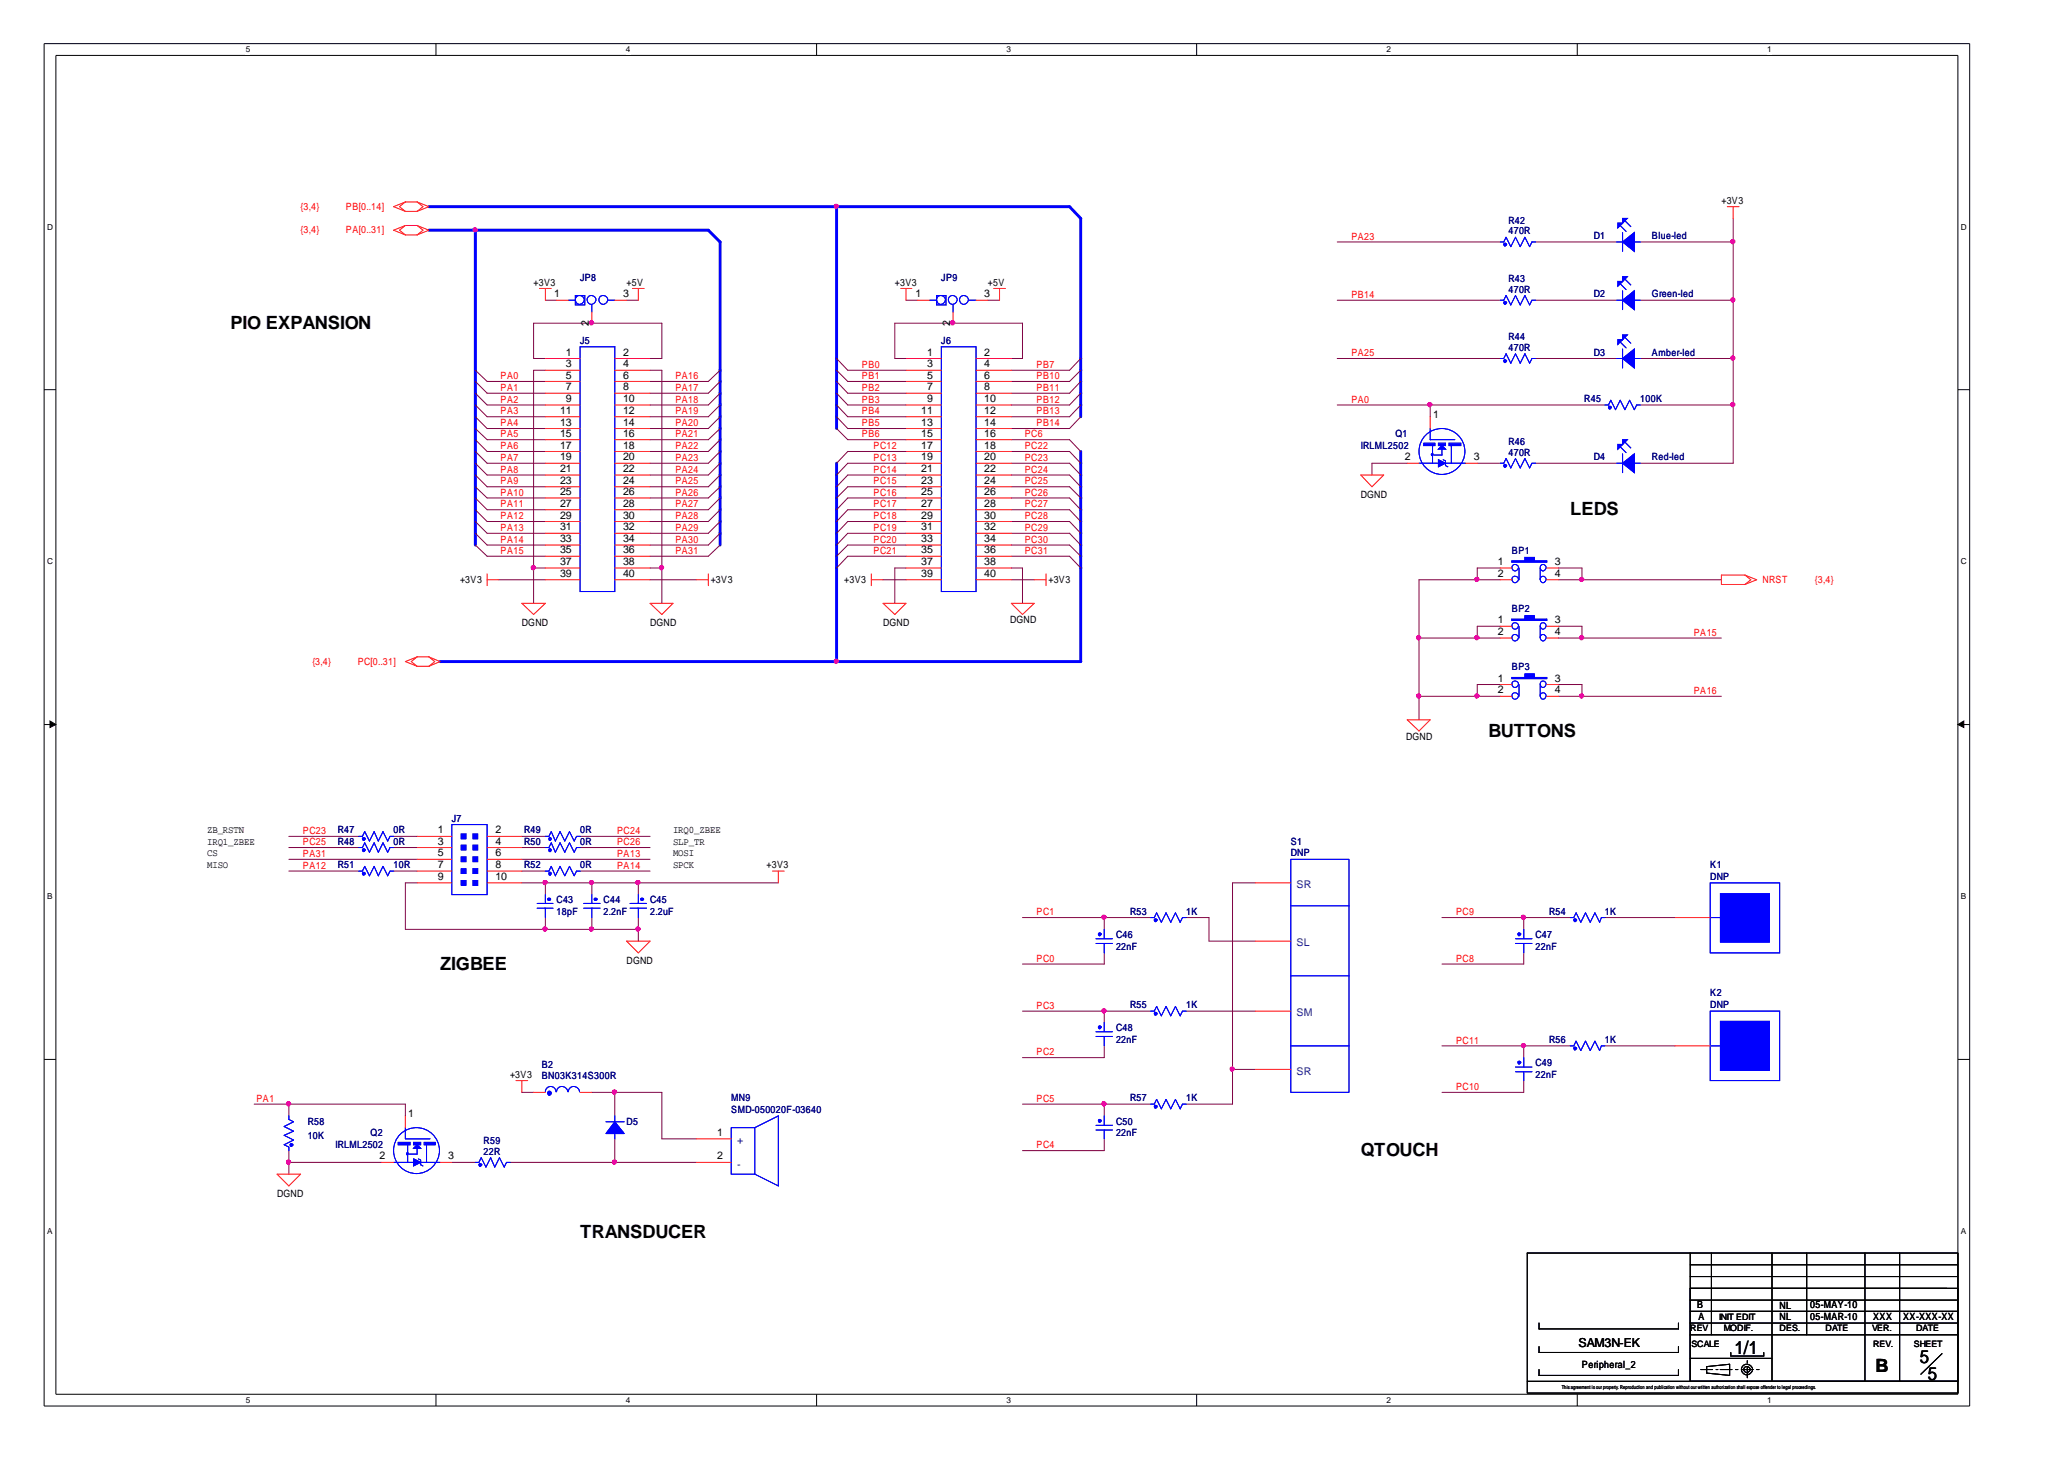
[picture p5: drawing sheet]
<svg xmlns="http://www.w3.org/2000/svg" width="297mm" height="210mm" viewBox="0 0 297 210" stroke-linecap="round" stroke-linejoin="round" font-family="sans-serif">
<path d="M6.3 6.3h277.2v196h-277.2zM8 8h273.8v192.6h-273.8z" fill="none" stroke="#000" stroke-width=".14"/>
<g fill="#fff">
<path d="M35.4 6.4h.6v1.4h-.6z"/>
<path d="M35.4 200.8h.6v1.3h-.6z"/>
</g>
<path d="M62.7 6.3v1.7M62.7 200.6v1.7" fill="none" stroke="#000" stroke-width=".14"/>
<g fill="#fff">
<path d="M90.1 6.4h.6v1.4h-.6z"/>
<path d="M90.1 200.8h.6v1.3h-.6z"/>
</g>
<path d="M117.5 6.3v1.7M117.5 200.6v1.7" fill="none" stroke="#000" stroke-width=".14"/>
<g fill="#fff">
<path d="M144.9 6.4h.6v1.4h-.6z"/>
<path d="M144.9 200.8h.6v1.3h-.6z"/>
</g>
<path d="M172.2 6.3v1.7M172.2 200.6v1.7" fill="none" stroke="#000" stroke-width=".14"/>
<g fill="#fff">
<path d="M199.6 6.4h.6v1.4h-.6z"/>
<path d="M199.6 200.8h.6v1.3h-.6z"/>
</g>
<path d="M227 6.3v1.7M227 200.6v1.7" fill="none" stroke="#000" stroke-width=".14"/>
<g fill="#fff">
<path d="M254.3 6.4h.6v1.4h-.6z"/>
<path d="M254.3 200.8h.6v1.3h-.6z"/>
<path d="M6.8 32h.7v1.4h-.7z"/>
<path d="M282.2 32h.8v1.4h-.8z"/>
<path d="M6.8 80.1h.7v1.4h-.7z"/>
<path d="M282.2 80.1h.8v1.4h-.8z"/>
</g>
<path d="M6.3 56.1h1.7M281.8 56.1h1.7" fill="none" stroke="#000" stroke-width=".14"/>
<g fill="#fff">
<path d="M6.8 128.3h.7v1.3h-.7z"/>
<path d="M282.2 128.3h.8v1.3h-.8z"/>
</g>
<path d="M6.3 104.2h1.7M281.8 104.2h1.7" fill="none" stroke="#000" stroke-width=".14"/>
<g fill="#000" stroke="#000" stroke-width=".14">
<path d="M7.2 103.7l.8 .5-.8 .5z" fill-rule="evenodd"/>
<path d="M281.8 104.2l.8-.5v1z" fill-rule="evenodd"/>
</g>
<g fill="#fff">
<path d="M6.8 176.5h.7v1.3h-.7z"/>
<path d="M282.2 176.5h.8v1.3h-.8z"/>
</g>
<g fill="none" stroke="#000" stroke-width=".14">
<path d="M6.3 152.4h1.7M281.8 152.4h1.7M219.8 198.7h62v1.7h-62zM221.5 197v.9h20.1v-.9M221.5 190.3v.9h20.1v-.9M221.5 193.7v.9h20.1v-.9M243.2 180.3h38.6v18.4h-38.6zM243.2 185.3h38.6v13.4h-38.6zM243.2 182h38.6M243.2 188.7h38.4M243.2 187h38.4M243.2 185.3h37"/>
<path d="M243.2 183.7h38.6M243.2 192h38.6M243.2 195.4h11.8M243.2 190.3h38.6M243.2 180.3h-23.4v18.4M244.8 197h1.7M245.6 196.6l3.3-.3v1.6l-3.3-.4zM246.3 180.3v11.7M247 197h.2M247.6 197h1.7M249.1 194.6v.5h4.7v-.5M249.8 197h.3"/>
<path d="M250.6 197h1.7M251.5 195.8v.3M251.5 196.6v1.6M252.8 197h.4M255 180.3v18.4M260 180.3v11.7M268.4 180.3v18.4M273.4 180.3v18.4M279.5 194.7l-3.1 3"/>
<circle cx="251.4" cy="197" r=".45"/>
<circle cx="251.4" cy="197" r=".79"/>
</g>
<path d="M61.7 33.1h40.2l1.7 1.7v43.6M61.7 29.7h92.2l1.6 1.7v28.6M68.4 33.1v45.3M120.4 29.7v32M120.4 66.6v28.6M155.5 65v30.2h-92.2" fill="none" stroke="#00f" stroke-width=".42"/>
<g fill="#f0f" stroke="#f0f" stroke-width=".14">
<circle cx="120.3" cy="29.7" r=".31"/>
<circle cx="95.2" cy="81.7" r=".31"/>
<circle cx="76.7" cy="81.7" r=".31"/>
<circle cx="68.4" cy="33.1" r=".31"/>
<circle cx="78.4" cy="127" r=".31"/>
<circle cx="78.4" cy="133.6" r=".31"/>
<circle cx="91.8" cy="133.6" r=".31"/>
<circle cx="85.1" cy="133.6" r=".31"/>
<circle cx="85.1" cy="127" r=".31"/>
<circle cx="212.5" cy="91.7" r=".31"/>
<circle cx="204.2" cy="91.7" r=".31"/>
<circle cx="212.5" cy="100.1" r=".31"/>
<circle cx="227.6" cy="100.1" r=".31"/>
<circle cx="227.6" cy="91.7" r=".31"/>
<circle cx="204.2" cy="100.1" r=".31"/>
<circle cx="212.5" cy="83.4" r=".31"/>
<circle cx="227.6" cy="83.4" r=".31"/>
<circle cx="249.4" cy="43.1" r=".31"/>
<circle cx="205.8" cy="58.2" r=".31"/>
<circle cx="249.4" cy="58.2" r=".31"/>
<circle cx="249.4" cy="51.5" r=".31"/>
<circle cx="85.1" cy="46.4" r=".31"/>
<circle cx="137.1" cy="46.4" r=".31"/>
<circle cx="120.3" cy="95.1" r=".31"/>
<circle cx="249.4" cy="34.8" r=".31"/>
<circle cx="88.4" cy="167.2" r=".31"/>
<circle cx="41.5" cy="167.2" r=".31"/>
<circle cx="41.5" cy="158.8" r=".31"/>
<circle cx="88.4" cy="157.1" r=".31"/>
<circle cx="177.3" cy="153.8" r=".31"/>
<circle cx="219.2" cy="150.4" r=".31"/>
<circle cx="158.9" cy="145.4" r=".31"/>
<circle cx="158.9" cy="158.8" r=".31"/>
<circle cx="158.9" cy="132" r=".31"/>
<circle cx="219.2" cy="132" r=".31"/>
<circle cx="91.8" cy="127" r=".31"/>
</g>
<g fill="none" stroke="#800040" stroke-width=".14">
<path d="M192.4 34.8h23.5M221 34.8h11.7M236.1 34.8h13.3M249.4 31.4v35.2h-13.3M68.4 53.3l1.7 1.6h8.4M68.4 54.9l1.7 1.7h8.4M68.4 56.6l1.7 1.7h8.4M68.4 58.3l1.7 1.7h8.4M68.4 60l1.7 1.7h8.4M78.5 51.6h-1.7v-5.1h18.4v5.1h-1.6M78.5 53.3h-1.7v33.5M78.5 43.2h1.6"/>
<path d="M90.2 43.2h1.7M93.6 53.3h1.6v33.5M103.6 53.3l-1.7 1.6h-8.3M103.6 54.9l-1.7 1.7h-8.3M103.6 56.6l-1.7 1.7h-8.3M103.6 58.3l-1.7 1.7h-8.3M103.6 60l-1.7 1.7h-8.3M120.4 53.3l1.6 1.6h8.4M120.4 54.9l1.6 1.7h8.4M120.4 56.6l1.6 1.7h8.4M120.4 58.3l1.6 1.7h8.4M120.4 60l1.6 1.7h8.4"/>
<path d="M120.4 51.6l1.6 1.7h8.4M130.4 51.6h-1.6v-5.1h18.4v5.1h-1.7M130.4 43.2h1.7M142.2 43.2h1.6M155.5 53.3l-1.6 1.6h-8.4M155.5 54.9l-1.6 1.7h-8.4M155.5 56.6l-1.6 1.7h-8.4M155.5 58.3l-1.6 1.7h-8.4M155.5 60l-1.6 1.7h-8.4M155.5 51.6l-1.6 1.7h-8.4M192.4 51.6h23.5M192.4 58.3h38.6"/>
<path d="M192.4 43.2h23.5M205.8 58.3v1.7M221 51.6h11.7M221 43.2h11.7M236.1 51.6h13.3M236.1 58.3h13.3M236.1 43.2h13.3M68.4 61.7l1.7 1.6h8.4M68.4 63.3l1.7 1.7h8.4M68.4 65l1.7 1.6h8.4M68.4 66.6l1.7 1.7h8.4M68.4 68.3l1.7 1.7h8.4"/>
<path d="M68.4 70l1.7 1.6h8.4M68.4 71.6l1.7 1.7h8.4M68.4 73.3l1.7 1.7h8.4M68.4 75l1.7 1.7h8.4M68.4 76.7l1.7 1.7h8.4M68.4 78.4l1.7 1.6h8.4M103.6 61.7l-1.7 1.6h-8.3M103.6 63.3l-1.7 1.7h-8.3M103.6 65l-1.7 1.6h-8.3M103.6 66.6l-1.7 1.7h-8.3M103.6 68.3l-1.7 1.7h-8.3M103.6 70l-1.7 1.6h-8.3"/>
<path d="M103.6 71.6l-1.7 1.7h-8.3M103.6 73.3l-1.7 1.7h-8.3M103.6 75l-1.7 1.7h-8.3M103.6 76.7l-1.7 1.7h-8.3M103.6 78.4l-1.7 1.6h-8.3M120.4 61.7l1.6 1.6h8.4M130.4 65h-8.4l-1.6 1.6M130.4 66.6h-8.4l-1.6 1.7M130.4 68.3h-8.4l-1.6 1.7M130.4 70h-8.4l-1.6 1.6M130.4 71.6h-8.4l-1.6 1.7M130.4 73.3h-8.4l-1.6 1.7"/>
<path d="M130.4 75h-8.4l-1.6 1.7M130.4 76.7h-8.4l-1.6 1.7M130.4 78.4h-8.4l-1.6 1.6M145.5 63.3h8.4l1.6 1.7M145.5 65h8.4l1.6 1.6M145.5 66.6h8.4l1.6 1.7M145.5 68.3h8.4l1.6 1.7M145.5 70h8.4l1.6 1.6M145.5 71.6h8.4l1.6 1.7M145.5 73.3h8.4l1.6 1.7M145.5 75h8.4l1.6 1.7M145.5 76.7h8.4l1.6 1.7"/>
<path d="M145.5 78.4h8.4l1.6 1.6M202.5 66.6h-5.1v1.7M212.6 66.6h3.3M221 66.6h11.7M71.7 83.4h6.8M76.8 81.7h1.7M93.6 81.7h1.6M93.6 83.4h6.6M127.1 83.4h3.3M130.4 81.7h-1.6v5.1M130.4 80h-8.4l-1.6 1.7M145.5 81.7h1.7v5.1"/>
<path d="M145.5 83.4h3.3M145.5 80h8.4l1.6 1.7M204.2 91.8h11.7M215.9 81.7h-3.3v1.7M215.9 83.4h-11.7v20.2M215.9 90.1h-3.3v1.7M215.9 98.5h-3.3v1.7M224.3 81.7h3.4v1.7M224.3 83.4h23.4M224.3 91.8h23.4M224.3 90.1h3.4v1.7M224.3 98.5h3.4v1.7"/>
<path d="M204.2 100.2h11.7M224.3 100.2h23.4M41.6 123.6h18.4M41.6 120.3h10M41.6 125.3h10M41.6 121.9h10M56.6 120.3h3.4M56.6 125.3h3.4M56.6 121.9h3.4M60 127h-1.7v6.7h33.6M75.1 123.6h18.5M75.1 120.3h3.4"/>
<path d="M75.1 125.3h3.4M75.1 127h36.9M75.1 121.9h3.4M78.5 127v1.7M78.5 132v1.7M83.5 120.3h10.1M83.5 125.3h10.1M83.5 121.9h10.1M85.2 127v1.7M85.2 132v1.7M91.9 127v1.7M91.9 132v3.4"/>
<path d="M147.2 132h18.4M158.9 137.1v1.6h-11.7M158.9 132v1.7M170.7 132h3.3v3.4h6.7M180.7 127h-3.3v31.8h-6.7M207.5 132h18.5M219.3 132v1.7M219.3 137.1v1.6h-11.8M231 132h10M36.6 158.8h21.7v1.7M41.6 158.8v1.7M75.1 157.2h1.7"/>
<path d="M85.2 157.2h10v6.6h5M88.5 157.2v3.3M147.2 158.8h18.4M147.2 145.5h18.4M158.9 145.5v1.6M158.9 150.5v1.7h-11.7M158.9 158.8v1.7M170.7 145.5h10M177.4 153.9h3.3M207.5 150.5h18.5M219.3 155.5v1.7h-11.8M219.3 150.5v1.7"/>
<path d="M231 150.5h10M41.6 167.2h13.3M41.6 165.5v3.4M65 167.2h3.4M73.4 167.2h26.8M88.5 163.8v3.4M158.9 163.8v1.7h-11.7"/>
</g>
<g fill="none" stroke="#f00" stroke-width=".14">
<path d="M58.3 33.8h1.7M58.3 32.4l-1.7 .7 1.7 .7M58.3 32.4h1.7M58.3 32.4l-.8 .7 .8 .7M58.3 30.4h1.7M58.3 29.1l-1.7 .6 1.7 .7M58.3 29.1h1.7M58.3 29.1l-.8 .6 .8 .7M60 32.4l1.7 .7-1.7 .7M60 32.4l.9 .7-.9 .7M60 29.1l1.7 .6-1.7 .7M60 29.1l.9 .6-.9 .7"/>
<path d="M248.6 29.7h1.7M249.4 29.7v1.7M77.6 41.5h1.7M78.5 41.5v1.7M91 41.5h1.7M91.9 41.5v1.7M129.6 41.5h1.6M130.4 41.5v1.7M143 41.5h1.7M143.8 41.5v1.7M195.8 68.3h3.3l-1.7 1.7zM60 95.9h1.7"/>
<path d="M60 94.5l-1.7 .7 1.7 .7M60 94.5h1.7M60 94.5l-.8 .7 .8 .7M61.7 94.5l1.6 .7-1.6 .7M61.7 94.5l.9 .7-.9 .7M70.1 83.4h1.6M70.1 82.6v1.7M75.1 86.8h3.4l-1.7 1.6zM93.6 86.8h3.3l-1.7 1.6zM100.2 83.4h1.7M101.9 82.6v1.7M125.4 83.4h1.7"/>
<path d="M125.4 82.6v1.7M127.1 86.8h3.3l-1.6 1.6zM145.5 86.8h3.3l-1.6 1.6zM148.8 83.4h1.7M150.5 82.6v1.7M251.1 82.7h-3.4v1.4h3.4M251.1 82.7l1.7 .7-1.7 .7M251.1 82.7l.9 .7-.9 .7M202.5 103.6h3.3l-1.6 1.6zM90.2 135.4h3.4l-1.7 1.7zM111.2 125.3h1.7M112 125.3v1.7"/>
<path d="M180.7 135.4h5.1M180.7 127h5.1M241 132h5.1M74.3 155.5h1.6M75.1 155.5v1.7M76.8 157.2h1.7M83.5 157.2h1.7M180.7 145.5h5.1M180.7 153.9h5.1M39.9 168.9h3.4l-1.7 1.7z"/>
</g>
<g fill="none" stroke="#00f" stroke-width=".14">
<path d="M77.3 130.7h2.3M77.3 130h2.3M78.5 128.7v1.3M78.5 130.7v1.3M78.5 125.3h.5l.3-.7 .6 1.4 .7-1.4 .7 1.4 .7-1.4 .6 1.4 .4-.7h.5M78.5 120.3h.5l.3-.7 .6 1.4 .7-1.4 .7 1.4 .7-1.4 .6 1.4 .4-.7h.5M157.7 135.7h2.4M157.7 135.1h2.4M158.9 133.7v1.4M158.9 135.7v1.4M185.8 123.6h8.3v33.6h-8.3zM185.8 130.3h8.3"/>
<path d="M246.1 127h10v10.1h-10zM246.1 132h3.3M78.5 157.1a.76 .76 0 0 1 .7-.8 .76 .76 0 0 1 .8 .8M80.1 157.1a.81 .81 0 0 1 .8-.8 .81 .81 0 0 1 .8 .8M81.8 157.1a.81 .81 0 0 1 .8-.8 .81 .81 0 0 1 .8 .8M165.6 145.5h.5l.4-.7 .6 1.3 .7-1.3 .7 1.3 .7-1.3 .6 1.3 .4-.6h.5M185.8 150.5h8.3M185.8 140.4h8.3M68.4 167.2h.5l.4-.6 .6 1.3 .7-1.3 .6 1.3 .7-1.3 .7 1.3 .3-.7h.5M87.2 161.4h2.6M88.5 160.5v.9M88.5 163.1v.7"/>
<path d="M157.7 162.6h2.4M157.7 161.9h2.4M158.9 160.5v1.4M158.9 162.6v1.2"/>
</g>
<g fill="#00f" stroke="#00f" stroke-width=".14">
<path d="M166.2 145.7h.2l.1 .1-.1 .2-.1 .1-.1-.1z" fill-rule="evenodd"/>
<path d="M166.2 145.7h.2l.1 .1-.1 .2-.1 .1-.1-.1z" fill-rule="evenodd"/>
<path d="M88.5 161.4l1.3 1.7h-2.6z" fill-rule="evenodd"/>
<path d="M88.5 161.4l1.3 1.7h-2.6z" fill-rule="evenodd"/>
<path d="M69 167.5h.2l.1 .1-.1 .1-.1 .1-.1-.1z" fill-rule="evenodd"/>
<path d="M69 167.5h.2l.1 .1-.1 .1-.1 .1-.1-.1z" fill-rule="evenodd"/>
<path d="M78.9 129.2h.3v.2l-.2 .2-.2-.2z" fill-rule="evenodd"/>
<path d="M78.9 129.2h.3v.2l-.2 .2-.2-.2z" fill-rule="evenodd"/>
<path d="M79 125.5h.2l.1 .2-.1 .2-.2-.1z" fill-rule="evenodd"/>
<path d="M79 125.5h.2l.1 .2-.1 .2-.2-.1z" fill-rule="evenodd"/>
<path d="M158.1 161.1h.3l.1 .1-.1 .2-.2 .1-.1-.1z" fill-rule="evenodd"/>
<path d="M158.1 161.1h.3l.1 .1-.1 .2-.2 .1-.1-.1z" fill-rule="evenodd"/>
<path d="M79 120.5h.2l.1 .2-.1 .2-.2-.1z" fill-rule="evenodd"/>
<path d="M79 120.5h.2l.1 .2-.1 .2-.2-.1z" fill-rule="evenodd"/>
<path d="M158.1 134.3h.3l.1 .1-.1 .1-.2 .1-.1-.1z" fill-rule="evenodd"/>
<path d="M158.1 134.3h.3l.1 .1-.1 .1-.2 .1-.1-.1z" fill-rule="evenodd"/>
<circle cx="79.1" cy="157.3" r=".28"/>
</g>
<g fill="#00f" stroke="#00f" stroke-width=".42">
<path d="M247.7 128.7h6.8v6.7h-6.8z" fill-rule="evenodd"/>
<path d="M247.7 128.7h6.8v6.7h-6.8z" fill-rule="evenodd"/>
</g>
<path d="M66.5 120.1h.6v.6h-.6z" fill="#00f"/>
<path d="M66.4 120h.7v.7h-.7z" fill="none" stroke="#00f" stroke-width=".14"/>
<path d="M66.5 121.7h.6v.6h-.6z" fill="#00f"/>
<path d="M66.4 121.6h.7v.7h-.7z" fill="none" stroke="#00f" stroke-width=".14"/>
<path d="M66.5 123.4h.6v.6h-.6z" fill="#00f"/>
<path d="M66.4 123.3h.7v.7h-.7z" fill="none" stroke="#00f" stroke-width=".14"/>
<path d="M66.5 125.1h.6v.6h-.6z" fill="#00f"/>
<path d="M66.4 125h.7v.7h-.7z" fill="none" stroke="#00f" stroke-width=".14"/>
<path d="M66.5 126.8h.6v.6h-.6z" fill="#00f"/>
<path d="M66.4 126.7h.7v.7h-.7z" fill="none" stroke="#00f" stroke-width=".14"/>
<path d="M68.2 126.8h.5v.6h-.5z" fill="#00f"/>
<path d="M68.1 126.7h.6v.7h-.6z" fill="none" stroke="#00f" stroke-width=".14"/>
<path d="M68.2 125.1h.5v.6h-.5z" fill="#00f"/>
<path d="M68.1 125h.6v.7h-.6z" fill="none" stroke="#00f" stroke-width=".14"/>
<path d="M68.2 123.4h.5v.6h-.5z" fill="#00f"/>
<path d="M68.1 123.3h.6v.7h-.6z" fill="none" stroke="#00f" stroke-width=".14"/>
<path d="M68.2 121.7h.5v.6h-.5z" fill="#00f"/>
<path d="M68.1 121.6h.6v.7h-.6z" fill="none" stroke="#00f" stroke-width=".14"/>
<path d="M68.2 120.1h.5v.6h-.5z" fill="#00f"/>
<path d="M65 118.6h5.1v10.1h-5.1zM68.1 120h.6v.7h-.6z" fill="none" stroke="#00f" stroke-width=".14"/>
<path d="M66.5 120.1h.6v.6h-.6z" fill="#00f"/>
<path d="M66.4 120h.7v.7h-.7z" fill="none" stroke="#00f" stroke-width=".14"/>
<path d="M66.5 121.7h.6v.6h-.6z" fill="#00f"/>
<path d="M66.4 121.6h.7v.7h-.7z" fill="none" stroke="#00f" stroke-width=".14"/>
<path d="M66.5 123.4h.6v.6h-.6z" fill="#00f"/>
<path d="M66.4 123.3h.7v.7h-.7z" fill="none" stroke="#00f" stroke-width=".14"/>
<path d="M66.5 125.1h.6v.6h-.6z" fill="#00f"/>
<path d="M66.4 125h.7v.7h-.7z" fill="none" stroke="#00f" stroke-width=".14"/>
<path d="M66.5 126.8h.6v.6h-.6z" fill="#00f"/>
<path d="M66.4 126.7h.7v.7h-.7z" fill="none" stroke="#00f" stroke-width=".14"/>
<path d="M68.2 126.8h.5v.6h-.5z" fill="#00f"/>
<path d="M68.1 126.7h.6v.7h-.6z" fill="none" stroke="#00f" stroke-width=".14"/>
<path d="M68.2 125.1h.5v.6h-.5z" fill="#00f"/>
<path d="M68.1 125h.6v.7h-.6z" fill="none" stroke="#00f" stroke-width=".14"/>
<path d="M68.2 123.4h.5v.6h-.5z" fill="#00f"/>
<path d="M68.1 123.3h.6v.7h-.6z" fill="none" stroke="#00f" stroke-width=".14"/>
<path d="M68.2 121.7h.5v.6h-.5z" fill="#00f"/>
<path d="M68.1 121.6h.6v.7h-.6z" fill="none" stroke="#00f" stroke-width=".14"/>
<path d="M68.2 120.1h.5v.6h-.5z" fill="#00f"/>
<g fill="none" stroke="#00f" stroke-width=".14">
<path d="M215.9 34.8h.5l.3-.7 .7 1.4 .7-1.4 .7 1.4 .7-1.4 .6 1.4 .4-.7h.5M133.8 43.2h1M134.8 42.5h1.3v1.4h-1.3zM137.2 43.9v1M139.4 43.2h1.1M215.9 51.6h.5l.3-.7 .7 1.4 .7-1.4 .7 1.4 .7-1.4 .6 1.4 .4-.7h.5M205.8 61.7v1.6h3.6M206.2 65.6v1h-2M206.2 64.1v1.2M207.5 64.6v.9h-1.2M208.9 64.1v2.5h2M232.7 66.6h.8"/>
<path d="M233.2 64.3l.8 .8M233.5 65.3v2.7M233.8 63.6l.9 .8M235.2 66.6h.9M65 118.6h5.1v10.1h-5.1zM68.1 120h.6v.7h-.6zM51.6 121.9h.6l.3-.6 .7 1.3 .6-1.3 .6 1.3 .7-1.3 .7 1.3 .3-.7h.5M51.6 120.3h.6l.3-.7 .7 1.4 .6-1.4 .6 1.4 .7-1.4 .7 1.4 .3-.7h.5M218.1 135.7h2.4M218.1 135.1h2.4M219.3 133.7v1.4M219.3 135.7v1.4"/>
<path d="M226 132h.5l.3-.7 .7 1.4 .7-1.4 .7 1.4 .6-1.4 .7 1.4 .3-.7h.5M165.6 158.8h.5l.4-.6 .6 1.3 .7-1.3 .7 1.3 .7-1.3 .6 1.3 .4-.7h.5"/>
<circle cx="135.4" cy="43.1" r=".64"/>
<circle cx="137.1" cy="43.1" r=".64"/>
<circle cx="138.7" cy="43.1" r=".64"/>
<circle cx="207.5" cy="64.9" r="3.3"/>
</g>
<g fill="none" stroke="#f00" stroke-width=".14">
<path d="M132.1 43.2h1.7M137.2 44.9v1.6M140.5 43.2h1.7M60 120.3h5M60 121.9h5M60 123.6h5M60 125.3h5M60 127h5M70.1 120.3h5M70.1 121.9h5M70.1 123.6h5M70.1 125.3h5"/>
<path d="M70.1 127h5"/>
</g>
<g fill="#00f" stroke="#00f" stroke-width=".14">
<path d="M166.2 159.1h.2l.1 .1-.1 .1-.1 .1-.1-.1z" fill-rule="evenodd"/>
<path d="M166.2 159.1h.2l.1 .1-.1 .1-.1 .1-.1-.1z" fill-rule="evenodd"/>
<path d="M216.5 51.8h.2l.1 .1-.1 .2-.1 .1-.1-.1z" fill-rule="evenodd"/>
<path d="M216.5 51.8h.2l.1 .1-.1 .2-.1 .1-.1-.1z" fill-rule="evenodd"/>
<path d="M216.5 35h.2l.1 .2-.1 .1-.1 .1-.1-.1z" fill-rule="evenodd"/>
<path d="M216.5 35h.2l.1 .2-.1 .1-.1 .1-.1-.1z" fill-rule="evenodd"/>
<path d="M233.5 66.6l1.7-1.3v2.7z" fill-rule="evenodd"/>
<path d="M233.5 63.3h.7l-.7 .6z" fill-rule="evenodd"/>
<path d="M232.8 63.9h.7l-.7 .7z" fill-rule="evenodd"/>
<path d="M233.5 66.6l1.7-1.3v2.7z" fill-rule="evenodd"/>
<path d="M233.5 63.3h.7l-.7 .6z" fill-rule="evenodd"/>
<path d="M232.8 63.9h.7l-.7 .7z" fill-rule="evenodd"/>
<path d="M52.2 122.2h.3l.1 .1-.1 .1-.2 .1-.1-.1z" fill-rule="evenodd"/>
<path d="M52.2 122.2h.3l.1 .1-.1 .1-.2 .1-.1-.1z" fill-rule="evenodd"/>
<path d="M226.5 132.2h.3l.1 .1-.1 .2-.1 .1-.2-.1z" fill-rule="evenodd"/>
<path d="M226.5 132.2h.3l.1 .1-.1 .2-.1 .1-.2-.1z" fill-rule="evenodd"/>
<path d="M52.2 120.5h.3l.1 .2-.1 .1-.2 .1-.1-.1z" fill-rule="evenodd"/>
<path d="M52.2 120.5h.3l.1 .2-.1 .1-.2 .1-.1-.1z" fill-rule="evenodd"/>
<path d="M218.5 134.3h.3l.1 .1-.1 .1-.2 .1-.1-.1z" fill-rule="evenodd"/>
<path d="M218.5 134.3h.3l.1 .1-.1 .1-.2 .1-.1-.1z" fill-rule="evenodd"/>
<path d="M207 64.6l.5-.5 .5 .5z" fill-rule="evenodd"/>
<path d="M206 65.3h.2v.2h-.2z" fill-rule="evenodd"/>
</g>
<path d="M208.6 63.9h1.6v.2h-1.6z" fill="#00f"/>
<path d="M208.5 63.8h1.7v.3h-1.7z" fill="none" stroke="#00f" stroke-width=".14"/>
<path d="M205 63.9h1.5v.2h-1.5z" fill="#00f"/>
<path d="M204.9 63.8h1.6v.3h-1.6z" fill="none" stroke="#00f" stroke-width=".14"/>
<path d="M207.1 63.9h.9v.2h-.9z" fill="#00f"/>
<g fill="none" stroke="#00f" stroke-width=".14">
<path d="M204.2 66.6h2.8M205.8 61.7v1.6h3.6M206.2 64.1v1.2M206.2 65.6v1M207 63.8h1v.3h-1zM207.5 64.6v.9h-1.2M207.7 66.1l.3 .2v.7l.4 .2M208 66.6h2.9M208.9 64.1v2.5"/>
<circle cx="207.5" cy="64.9" r="3.3"/>
</g>
<g fill="#00f" stroke="#00f" stroke-width=".14">
<path d="M207 66.1l1 .5-1 .6z" fill-rule="evenodd"/>
<path d="M207 64.6l.5-.5 .5 .5z" fill-rule="evenodd"/>
<path d="M206 65.3h.2v.2h-.2z" fill-rule="evenodd"/>
</g>
<path d="M208.6 63.9h1.6v.2h-1.6z" fill="#00f"/>
<path d="M208.5 63.8h1.7v.3h-1.7z" fill="none" stroke="#00f" stroke-width=".14"/>
<path d="M205 63.9h1.5v.2h-1.5z" fill="#00f"/>
<path d="M204.9 63.8h1.6v.3h-1.6z" fill="none" stroke="#00f" stroke-width=".14"/>
<path d="M207.1 63.9h.9v.2h-.9z" fill="#00f"/>
<g fill="none" stroke="#00f" stroke-width=".14">
<path d="M81.8 43.2h1M82.8 42.5h1.4v1.4h-1.4zM83.5 49.9h5v35.2h-5zM85.2 43.9v1M87.5 43.2h1M135.5 49.9h5v35.2h-5zM206.2 66.6h.8M207 63.8h1v.3h-1zM207.7 66.1l.3 .2v.7l.4 .2M208 66.6h.9M78.5 121.9h.5l.3-.6 .6 1.3 .7-1.3 .7 1.3 .7-1.3 .6 1.3 .4-.7h.5M246.1 145.5h10v10h-10z"/>
<path d="M246.1 150.5h3.3M58.3 162.2v1.6h3.6M58.7 164.7v1.2M58.7 166.2v1h-2.1M60 165.2v.8h-1.2M61.4 164.7v2.5h1.9M105.2 162.2h3.4v6.7h-3.4zM108.6 162.2l3.4-1.7v10.1l-3.4-1.7"/>
<circle cx="83.4" cy="43.1" r=".64"/>
<circle cx="85.1" cy="43.1" r=".64"/>
<circle cx="86.8" cy="43.1" r=".64"/>
<circle cx="59.9" cy="165.5" r="3.3"/>
</g>
<g fill="#00f" stroke="#00f" stroke-width=".14">
<path d="M207 66.1l1 .5-1 .6z" fill-rule="evenodd"/>
<path d="M79 122.2l.2-.1 .1 .2-.1 .2-.2-.1z" fill-rule="evenodd"/>
<path d="M79 122.2l.2-.1 .1 .2-.1 .2-.2-.1z" fill-rule="evenodd"/>
<path d="M59.5 165.2l.5-.5 .5 .5z" fill-rule="evenodd"/>
<path d="M58.5 165.9h.2v.2h-.2z" fill-rule="evenodd"/>
</g>
<g fill="none" stroke="#f00" stroke-width=".14">
<path d="M78.5 51.6h5M78.5 53.3h5M78.5 54.9h5M78.5 56.6h5M78.5 58.3h5M78.5 60h5M80.1 43.2h1.7M85.2 44.9v1.6M88.5 43.2h1.7M88.5 51.6h5.1M88.5 53.3h5.1M88.5 54.9h5.1"/>
<path d="M88.5 56.6h5.1M88.5 58.3h5.1M88.5 60h5.1M130.4 51.6h5.1M130.4 53.3h5.1M130.4 54.9h5.1M130.4 56.6h5.1M130.4 58.3h5.1M130.4 60h5.1M140.5 51.6h5M140.5 53.3h5M140.5 54.9h5"/>
<path d="M140.5 56.6h5M140.5 58.3h5M140.5 60h5M205.8 60v1.7M78.5 66.6h5M78.5 61.7h5M78.5 63.3h5M78.5 65h5M78.5 68.3h5M78.5 70h5M78.5 71.6h5M78.5 73.3h5"/>
<path d="M78.5 75h5M78.5 76.7h5M78.5 78.4h5M88.5 66.6h5.1M88.5 61.7h5.1M88.5 63.3h5.1M88.5 65h5.1M88.5 68.3h5.1M88.5 70h5.1M88.5 71.6h5.1M88.5 73.3h5.1M88.5 75h5.1"/>
<path d="M88.5 76.7h5.1M88.5 78.4h5.1M130.4 66.6h5.1M130.4 61.7h5.1M130.4 63.3h5.1M130.4 65h5.1M130.4 68.3h5.1M130.4 70h5.1M130.4 71.6h5.1M130.4 73.3h5.1M130.4 75h5.1M130.4 76.7h5.1"/>
<path d="M130.4 78.4h5.1M140.5 66.6h5M140.5 61.7h5M140.5 63.3h5M140.5 65h5M140.5 68.3h5M140.5 70h5M140.5 71.6h5M140.5 73.3h5M140.5 75h5M140.5 76.7h5M140.5 78.4h5"/>
<path d="M202.5 66.6h1.7M210.9 66.6h1.7M78.5 80h5M78.5 81.7h5M78.5 83.4h5M88.5 80h5.1M88.5 81.7h5.1M88.5 83.4h5.1M130.4 80h5.1M130.4 81.7h5.1M130.4 83.4h5.1M140.5 80h5"/>
<path d="M140.5 81.7h5M140.5 83.4h5M241 150.5h5.1M100.2 163.8h5M100.2 167.2h5"/>
</g>
<g fill="#00f" stroke="#00f" stroke-width=".42">
<path d="M247.7 147.1h6.8v6.8h-6.8z" fill-rule="evenodd"/>
<path d="M247.7 147.1h6.8v6.8h-6.8z" fill-rule="evenodd"/>
</g>
<path d="M61.1 164.4h1.6v.3h-1.6z" fill="#00f"/>
<path d="M61 164.4h1.7v.3h-1.7z" fill="none" stroke="#00f" stroke-width=".14"/>
<path d="M57.4 164.4h1.6v.3h-1.6z" fill="#00f"/>
<path d="M57.3 164.4h1.7v.3h-1.7z" fill="none" stroke="#00f" stroke-width=".14"/>
<path d="M59.6 164.4h.9v.3h-.9z" fill="#00f"/>
<g fill="none" stroke="#00f" stroke-width=".14">
<path d="M56.6 167.2h2.9M58.3 162.2v1.6h3.6M58.7 164.7v1.2M58.7 166.2v1M59.5 164.4h1v.3h-1zM60 165.2v.8h-1.2M60.2 166.7l.3 .2v.7l.4 .1M60.5 167.2h2.8M61.4 164.7v2.5"/>
<circle cx="59.9" cy="165.5" r="3.3"/>
</g>
<g fill="#00f" stroke="#00f" stroke-width=".14">
<path d="M59.5 166.7l1 .5-1 .5z" fill-rule="evenodd"/>
<path d="M59.5 165.2l.5-.5 .5 .5z" fill-rule="evenodd"/>
<path d="M58.5 165.9h.2v.2h-.2z" fill-rule="evenodd"/>
</g>
<path d="M61.1 164.4h1.6v.3h-1.6z" fill="#00f"/>
<path d="M61 164.4h1.7v.3h-1.7z" fill="none" stroke="#00f" stroke-width=".14"/>
<path d="M57.4 164.4h1.6v.3h-1.6z" fill="#00f"/>
<path d="M57.3 164.4h1.7v.3h-1.7z" fill="none" stroke="#00f" stroke-width=".14"/>
<path d="M59.6 164.4h.9v.3h-.9z" fill="#00f"/>
<g fill="none" stroke="#00f" stroke-width=".14">
<path d="M232.7 34.8h.8M233.2 32.4l.8 .9M233.5 33.5v2.7M233.8 31.8l.9 .8M235.2 34.8h.9M215.9 43.2h.5l.3-.7 .7 1.4 .7-1.4 .7 1.4 .7-1.4 .6 1.4 .4-.7h.5M231 58.3h.5l.3-.7 .7 1.3 .7-1.3 .6 1.3 .7-1.3 .7 1.3 .3-.6h.6M232.7 51.6h.8M232.7 43.2h.8M233.2 49.2l.8 .9M233.2 40.8l.8 .9M233.5 41.8v2.7"/>
<path d="M233.5 50.2v2.7M233.8 48.5l.9 .9M233.8 40.1l.9 .9M235.2 51.6h.9M235.2 43.2h.9M215.9 66.6h.5l.3-.6 .7 1.3 .7-1.3 .7 1.3 .7-1.3 .6 1.3 .4-.7h.5M217.6 80.7v.2M217.6 89.1v.2M217.6 97.5v.1M218.6 81.7v1.7M218.6 90.1v1.7M218.6 98.5v1.7"/>
<path d="M221.7 81.7v1.7M221.7 90.1v1.7M221.7 98.5v1.7M222.6 80.7v.2M222.6 89.1v.2M222.6 97.5v.1M51.6 125.3h.6l.3-.7 .7 1.4 .6-1.4 .6 1.4 .7-1.4 .7 1.4 .3-.7h.5M84 130.7h2.4M84 130h2.4M85.2 128.7v1.3M85.2 130.7v1.3M90.7 130.7h2.3"/>
<path d="M90.7 130h2.3M91.9 128.7v1.3M91.9 130.7v1.3M165.6 132h.5l.4-.7 .6 1.4 .7-1.4 .7 1.4 .7-1.4 .6 1.4 .4-.7h.5M157.7 149.1h2.4M157.7 148.4h2.4M158.9 147.1v1.3M158.9 149.1v1.4M218.1 154.2h2.4M218.1 153.5h2.4M219.3 152.2v1.3M219.3 154.2v1.3"/>
<path d="M226 150.5h.5l.3-.7 .7 1.3 .7-1.3 .7 1.3 .6-1.3 .7 1.3 .3-.6h.5M41.6 160.5v.6l.6 .3-1.3 .7 1.3 .6-1.3 .6 1.3 .7-1.3 .7 .7 .3v.5M58.7 167.2h.8M59.5 164.4h1v.3h-1zM60.2 166.7l.3 .2v.7l.4 .1M60.5 167.2h.9"/>
<circle cx="218" cy="83.4" r=".48"/>
<circle cx="218" cy="90" r=".48"/>
<circle cx="218" cy="98.4" r=".48"/>
<circle cx="218" cy="81.7" r=".48"/>
<circle cx="218" cy="91.7" r=".48"/>
<circle cx="222.1" cy="90" r=".45"/>
<circle cx="222.1" cy="83.4" r=".45"/>
<circle cx="222.1" cy="98.4" r=".45"/>
<circle cx="222.1" cy="81.7" r=".45"/>
<circle cx="222.1" cy="91.7" r=".45"/>
<circle cx="218" cy="100.1" r=".48"/>
<circle cx="222.1" cy="100.1" r=".45"/>
</g>
<g fill="#00f" stroke="#00f" stroke-width=".14">
<path d="M59.5 166.7l1 .5-1 .5z" fill-rule="evenodd"/>
<path d="M85.6 129.2h.2l.1 .2-.2 .2-.2-.2z" fill-rule="evenodd"/>
<path d="M85.6 129.2h.2l.1 .2-.2 .2-.2-.2z" fill-rule="evenodd"/>
<path d="M231.5 58.5h.3l.1 .1-.1 .2-.2 .1-.1-.1z" fill-rule="evenodd"/>
<path d="M231.5 58.5h.3l.1 .1-.1 .2-.2 .1-.1-.1z" fill-rule="evenodd"/>
<path d="M217.6 80.7h1.9v-.5h1.3v.5h1.8v.2h-5z" fill-rule="evenodd"/>
<path d="M217.6 80.7h1.9v-.5h1.3v.5h1.8v.2h-5z" fill-rule="evenodd"/>
<path d="M92.3 129.2h.2l.1 .2-.2 .2-.2-.2z" fill-rule="evenodd"/>
<path d="M92.3 129.2h.2l.1 .2-.2 .2-.2-.2z" fill-rule="evenodd"/>
<path d="M52.2 125.5h.3l.1 .2-.1 .1-.2 .1-.1-.1z" fill-rule="evenodd"/>
<path d="M52.2 125.5h.3l.1 .2-.1 .1-.2 .1-.1-.1z" fill-rule="evenodd"/>
<path d="M233.5 51.6l1.7-1.4v2.7z" fill-rule="evenodd"/>
<path d="M233.5 48.2h.7l-.7 .7z" fill-rule="evenodd"/>
<path d="M232.8 48.9h.7l-.7 .6z" fill-rule="evenodd"/>
<path d="M233.5 51.6l1.7-1.4v2.7z" fill-rule="evenodd"/>
<path d="M233.5 48.2h.7l-.7 .7z" fill-rule="evenodd"/>
<path d="M232.8 48.9h.7l-.7 .6z" fill-rule="evenodd"/>
<path d="M216.5 66.9h.2l.1 .1-.1 .1-.1 .1-.1-.1z" fill-rule="evenodd"/>
<path d="M216.5 66.9h.2l.1 .1-.1 .1-.1 .1-.1-.1z" fill-rule="evenodd"/>
<path d="M158.1 147.6h.3l.1 .2-.1 .1-.2 .1-.1-.1z" fill-rule="evenodd"/>
<path d="M158.1 147.6h.3l.1 .2-.1 .1-.2 .1-.1-.1z" fill-rule="evenodd"/>
<path d="M217.6 97.5h1.9v-.5h1.3v.5h1.8v.1h-5z" fill-rule="evenodd"/>
<path d="M217.6 97.5h1.9v-.5h1.3v.5h1.8v.1h-5z" fill-rule="evenodd"/>
<path d="M217.6 89.1h1.9v-.5h1.3v.5h1.8v.2h-5z" fill-rule="evenodd"/>
<path d="M217.6 89.1h1.9v-.5h1.3v.5h1.8v.2h-5z" fill-rule="evenodd"/>
<path d="M233.5 43.2l1.7-1.4v2.7z" fill-rule="evenodd"/>
<path d="M233.5 39.8h.7l-.7 .7z" fill-rule="evenodd"/>
<path d="M232.8 40.5h.7l-.7 .7z" fill-rule="evenodd"/>
<path d="M233.5 43.2l1.7-1.4v2.7z" fill-rule="evenodd"/>
<path d="M233.5 39.8h.7l-.7 .7z" fill-rule="evenodd"/>
<path d="M232.8 40.5h.7l-.7 .7z" fill-rule="evenodd"/>
<path d="M166.2 132.2h.2l.1 .1-.1 .2-.1 .1-.1-.1z" fill-rule="evenodd"/>
<path d="M166.2 132.2h.2l.1 .1-.1 .2-.1 .1-.1-.1z" fill-rule="evenodd"/>
<path d="M218.5 152.7h.3l.1 .1-.1 .2-.2 .1-.1-.1z" fill-rule="evenodd"/>
<path d="M218.5 152.7h.3l.1 .1-.1 .2-.2 .1-.1-.1z" fill-rule="evenodd"/>
<path d="M233.5 34.8l1.7-1.3v2.7z" fill-rule="evenodd"/>
<path d="M233.5 31.4h.7l-.7 .7z" fill-rule="evenodd"/>
<path d="M232.8 32.1h.7l-.7 .7z" fill-rule="evenodd"/>
<path d="M233.5 34.8l1.7-1.3v2.7z" fill-rule="evenodd"/>
<path d="M233.5 31.4h.7l-.7 .7z" fill-rule="evenodd"/>
<path d="M232.8 32.1h.7l-.7 .7z" fill-rule="evenodd"/>
<path d="M216.5 43.4h.2l.1 .1-.1 .2-.1 .1-.1-.1z" fill-rule="evenodd"/>
<path d="M216.5 43.4h.2l.1 .1-.1 .2-.1 .1-.1-.1z" fill-rule="evenodd"/>
<path d="M41.8 164.6h.3l.1 .1-.1 .1-.2 .1-.1-.1z" fill-rule="evenodd"/>
<path d="M41.8 164.6h.3l.1 .1-.1 .1-.2 .1-.1-.1z" fill-rule="evenodd"/>
<path d="M226.5 150.7h.3l.1 .1-.1 .2-.1 .1-.2-.1z" fill-rule="evenodd"/>
<path d="M226.5 150.7h.3l.1 .1-.1 .2-.1 .1-.2-.1z" fill-rule="evenodd"/>
</g>
<g fill="none" stroke="#f00" stroke-width=".14">
<path d="M215.9 81.7h1.7M215.9 83.4h1.7M215.9 98.5h1.7M215.9 90.1h1.7M215.9 91.8h1.7M222.6 81.7h1.7M222.6 83.4h1.7M222.6 98.5h1.7M222.6 90.1h1.7M222.6 91.8h1.7M215.9 100.2h1.7M222.6 100.2h1.7"/>
<path d="M54.9 167.2h1.7M58.3 160.5v1.7M63.3 167.2h1.7"/>
</g>
<g fill="#f0f" stroke="#f0f" stroke-width=".14">
<circle cx="120.3" cy="29.7" r=".31"/>
<circle cx="95.2" cy="81.7" r=".31"/>
<circle cx="76.7" cy="81.7" r=".31"/>
<circle cx="68.4" cy="33.1" r=".31"/>
<circle cx="78.4" cy="127" r=".31"/>
<circle cx="78.4" cy="133.6" r=".31"/>
<circle cx="91.8" cy="133.6" r=".31"/>
<circle cx="85.1" cy="133.6" r=".31"/>
<circle cx="85.1" cy="127" r=".31"/>
<circle cx="212.5" cy="91.7" r=".31"/>
<circle cx="204.2" cy="91.7" r=".31"/>
<circle cx="212.5" cy="100.1" r=".31"/>
<circle cx="227.6" cy="100.1" r=".31"/>
<circle cx="227.6" cy="91.7" r=".31"/>
<circle cx="204.2" cy="100.1" r=".31"/>
<circle cx="212.5" cy="83.4" r=".31"/>
<circle cx="227.6" cy="83.4" r=".31"/>
<circle cx="249.4" cy="43.1" r=".31"/>
<circle cx="205.8" cy="58.2" r=".31"/>
<circle cx="249.4" cy="58.2" r=".31"/>
<circle cx="249.4" cy="51.5" r=".31"/>
<circle cx="85.1" cy="46.4" r=".31"/>
<circle cx="137.1" cy="46.4" r=".31"/>
<circle cx="120.3" cy="95.1" r=".31"/>
<circle cx="249.4" cy="34.8" r=".31"/>
<circle cx="88.4" cy="167.2" r=".31"/>
<circle cx="41.5" cy="167.2" r=".31"/>
<circle cx="41.5" cy="158.8" r=".31"/>
<circle cx="88.4" cy="157.1" r=".31"/>
<circle cx="177.3" cy="153.8" r=".31"/>
<circle cx="219.2" cy="150.4" r=".31"/>
<circle cx="158.9" cy="145.4" r=".31"/>
<circle cx="158.9" cy="158.8" r=".31"/>
<circle cx="158.9" cy="132" r=".31"/>
<circle cx="219.2" cy="132" r=".31"/>
<circle cx="91.8" cy="127" r=".31"/>
</g>
<g font-size="2.6">
<text x="33.2" y="47.3">PIO EXPANSION</text>
<text x="226" y="74.1">LEDS</text>
<text x="214.2" y="106">BUTTONS</text>
<text x="63.3" y="139.5">ZIGBEE</text>
<text x="195.8" y="166.3">QTOUCH</text>
<text x="83.5" y="178.1">TRANSDUCER</text>
<text x="249.6" y="194.7">1/1</text>
<text x="269.9" y="197.4">B</text>
<text x="276.3" y="196.1">5</text>
<text x="277.5" y="198.5">5</text>
</g>
<text font-size="1.8" x="227.2" y="193.8">SAM3N-EK</text>
<g font-size="1.5">
<text x="79.8" y="42.8">1</text>
<text x="84.8" y="46.9" transform="rotate(-90 84.8 46.9)">2</text>
<text x="89.7" y="42.8">3</text>
<text x="131.7" y="42.8">1</text>
<text x="136.7" y="46.9" transform="rotate(-90 136.7 46.9)">2</text>
<text x="141.6" y="42.8">3</text>
<text x="81.4" y="51.2">1</text>
<text x="81.4" y="52.8">3</text>
<text x="89.7" y="51.2">2</text>
<text x="89.7" y="52.8">4</text>
<text x="133.4" y="51.2">1</text>
<text x="133.4" y="52.8">3</text>
<text x="141.6" y="51.2">2</text>
<text x="141.6" y="52.8">4</text>
<text x="80.6" y="59.5">11</text>
<text x="81.4" y="54.5">5</text>
<text x="81.4" y="56.1">7</text>
<text x="81.4" y="57.8">9</text>
<text x="89.7" y="54.5">6</text>
<text x="89.7" y="56.1">8</text>
<text x="89.7" y="57.8">10</text>
<text x="89.7" y="59.5">12</text>
<text x="132.6" y="59.5">11</text>
<text x="133.4" y="54.5">5</text>
<text x="133.4" y="56.1">7</text>
<text x="133.4" y="57.8">9</text>
<text x="141.6" y="54.5">6</text>
<text x="141.6" y="56.1">8</text>
<text x="141.6" y="57.8">10</text>
<text x="141.6" y="59.5">12</text>
<text x="80.6" y="61.2">13</text>
<text x="80.6" y="62.8">15</text>
<text x="80.6" y="64.5">17</text>
<text x="89.7" y="61.2">14</text>
<text x="89.7" y="62.8">16</text>
<text x="89.7" y="64.5">18</text>
<text x="132.6" y="61.2">13</text>
<text x="132.6" y="62.8">15</text>
<text x="132.6" y="64.5">17</text>
<text x="141.6" y="61.2">14</text>
<text x="141.6" y="62.8">16</text>
<text x="141.6" y="64.5">18</text>
<text x="206.2" y="60.1">1</text>
<text x="80.6" y="66.2">19</text>
<text x="80.6" y="67.9">21</text>
<text x="80.6" y="69.6">23</text>
<text x="80.6" y="71.2">25</text>
<text x="89.7" y="66.2">20</text>
<text x="89.7" y="67.9">22</text>
<text x="89.7" y="69.6">24</text>
<text x="89.7" y="71.2">26</text>
<text x="132.6" y="66.2">19</text>
<text x="132.6" y="67.9">21</text>
<text x="132.6" y="69.6">23</text>
<text x="132.6" y="71.2">25</text>
<text x="141.6" y="66.2">20</text>
<text x="141.6" y="67.9">22</text>
<text x="141.6" y="69.6">24</text>
<text x="141.6" y="71.2">26</text>
<text x="202.2" y="66.2">2</text>
<text x="212.1" y="66.2">3</text>
<text x="80.6" y="72.9">27</text>
<text x="80.6" y="74.6">29</text>
<text x="80.6" y="76.3">31</text>
<text x="80.6" y="78">33</text>
<text x="89.7" y="72.9">28</text>
<text x="89.7" y="74.6">30</text>
<text x="89.7" y="76.3">32</text>
<text x="89.7" y="78">34</text>
<text x="132.6" y="72.9">27</text>
<text x="132.6" y="74.6">29</text>
<text x="132.6" y="76.3">31</text>
<text x="132.6" y="78">33</text>
<text x="141.6" y="72.9">28</text>
<text x="141.6" y="74.6">30</text>
<text x="141.6" y="76.3">32</text>
<text x="141.6" y="78">34</text>
<text x="80.6" y="79.6">35</text>
<text x="80.6" y="81.3">37</text>
<text x="80.6" y="83">39</text>
<text x="89.7" y="79.6">36</text>
<text x="89.7" y="81.3">38</text>
<text x="89.7" y="83">40</text>
<text x="132.6" y="79.6">35</text>
<text x="132.6" y="81.3">37</text>
<text x="132.6" y="83">39</text>
<text x="141.6" y="79.6">36</text>
<text x="141.6" y="81.3">38</text>
<text x="141.6" y="83">40</text>
<text x="215.6" y="81.3">1</text>
<text x="215.6" y="83">2</text>
<text x="223.8" y="83">4</text>
<text x="223.8" y="81.3">3</text>
<text x="215.6" y="89.7">1</text>
<text x="223.8" y="89.7">3</text>
<text x="215.6" y="91.4">2</text>
<text x="223.8" y="91.4">4</text>
<text x="215.6" y="98.1">1</text>
<text x="215.6" y="99.8">2</text>
<text x="223.8" y="99.8">4</text>
<text x="223.8" y="98.1">3</text>
<text x="63" y="119.9">1</text>
<text x="71.3" y="119.9">2</text>
<text x="63" y="121.5">3</text>
<text x="63" y="123.2">5</text>
<text x="63" y="124.9">7</text>
<text x="71.3" y="121.5">4</text>
<text x="71.3" y="123.2">6</text>
<text x="71.3" y="124.9">8</text>
<text x="63" y="126.6">9</text>
<text x="71.3" y="126.6">10</text>
<text x="58.8" y="160.7">1</text>
<text x="54.6" y="166.8">2</text>
<text x="64.5" y="166.8">3</text>
<text x="103.2" y="163.4">1</text>
<text x="103.2" y="166.8">2</text>
</g>
<g font-size="1.5" fill="#004080">
<text x="186.6" y="127.8">SR</text>
<text x="186.6" y="136.2">SL</text>
<text x="186.6" y="146.2">SM</text>
<text x="186.6" y="154.6">SR</text>
<text x="106.1" y="164.6">+</text>
<text x="106.1" y="168">-</text>
</g>
<g font-size="1.4">
<text x="247.7" y="29.4">+3V3</text>
<text x="76.8" y="41.1">+3V3</text>
<text x="90.2" y="41.1">+5V</text>
<text x="128.8" y="41.1">+3V3</text>
<text x="142.2" y="41.1">+5V</text>
<text x="195.8" y="71.6">DGND</text>
<text x="66.2" y="83.8">+3V3</text>
<text x="102.3" y="83.8">+3V3</text>
<text x="121.5" y="83.8">+3V3</text>
<text x="150.9" y="83.8">+3V3</text>
<text x="145.4" y="89.7">DGND</text>
<text x="75.1" y="90">DGND</text>
<text x="93.6" y="90">DGND</text>
<text x="127.1" y="90">DGND</text>
<text x="202.4" y="106.4">DGND</text>
<text x="29.8" y="119.9">ZB_RSTN</text>
<text x="96.9" y="119.9">IRQ0_ZBEE</text>
<text x="29.8" y="121.6">IRQ1_ZBEE</text>
<text x="29.8" y="123.2">CS</text>
<text x="29.8" y="124.9">MISO</text>
<text x="96.9" y="123.2">MOSI</text>
<text x="96.9" y="124.9">SPCK</text>
<text x="96.9" y="121.6">SLP_TR</text>
<text x="110.3" y="124.9">+3V3</text>
<text x="90.2" y="138.7">DGND</text>
<text x="73.4" y="155.1">+3V3</text>
<text x="39.9" y="172.2">DGND</text>
<text x="244.3" y="188.1">B</text>
<text x="244.4" y="189.9">A</text>
<text x="256.1" y="189.9">NL</text>
<text x="256.1" y="188.3">NL</text>
<text x="260.5" y="189.9">05-MAR-10</text>
<text x="260.5" y="188.1">05-MAY-10</text>
<text x="269.6" y="189.9">XXX</text>
<text x="273.9" y="189.9">XX-XXX-XX</text>
<text x="227.7" y="196.9">Peripheral_2</text>
</g>
<g font-size="1.4" fill="#f00">
<text x="43.3" y="33.5">{3,4}</text>
<text x="43.3" y="30.2">{3,4}</text>
<text x="49.8" y="33.5">PA[0..31]</text>
<text x="49.8" y="30.2">PB[0..14]</text>
<text x="194.5" y="34.5">PA23</text>
<text x="194.5" y="42.9">PB14</text>
<text x="124" y="52.9">PB0</text>
<text x="149.2" y="52.9">PB7</text>
<text x="194.5" y="51.2">PA25</text>
<text x="72.1" y="54.5">PA0</text>
<text x="72.1" y="56.2">PA1</text>
<text x="72.1" y="57.9">PA2</text>
<text x="72.1" y="59.6">PA3</text>
<text x="97.2" y="59.6">PA19</text>
<text x="97.2" y="56.2">PA17</text>
<text x="97.2" y="54.5">PA16</text>
<text x="97.2" y="57.9">PA18</text>
<text x="124" y="56.2">PB2</text>
<text x="124" y="54.5">PB1</text>
<text x="124" y="59.6">PB4</text>
<text x="124" y="57.9">PB3</text>
<text x="149.2" y="54.5">PB10</text>
<text x="149.2" y="56.2">PB11</text>
<text x="149.2" y="57.9">PB12</text>
<text x="149.2" y="59.6">PB13</text>
<text x="194.5" y="57.9">PA0</text>
<text x="72.1" y="61.3">PA4</text>
<text x="72.1" y="62.9">PA5</text>
<text x="72.1" y="64.6">PA6</text>
<text x="97.2" y="62.9">PA21</text>
<text x="97.2" y="61.3">PA20</text>
<text x="97.2" y="64.6">PA22</text>
<text x="124" y="61.3">PB5</text>
<text x="124" y="62.9">PB6</text>
<text x="125.7" y="64.6">PC12</text>
<text x="147.5" y="62.9">PC6</text>
<text x="147.5" y="64.6">PC22</text>
<text x="149.2" y="61.3">PB14</text>
<text x="72.1" y="66.3">PA7</text>
<text x="72.1" y="68">PA8</text>
<text x="72.1" y="69.7">PA9</text>
<text x="72.1" y="71.3">PA10</text>
<text x="97.2" y="71.3">PA26</text>
<text x="97.2" y="69.7">PA25</text>
<text x="97.2" y="68">PA24</text>
<text x="97.2" y="66.3">PA23</text>
<text x="125.7" y="66.3">PC13</text>
<text x="125.7" y="68">PC14</text>
<text x="125.7" y="69.7">PC15</text>
<text x="125.7" y="71.3">PC16</text>
<text x="147.5" y="68">PC24</text>
<text x="147.5" y="66.3">PC23</text>
<text x="147.5" y="69.7">PC25</text>
<text x="147.5" y="71.3">PC26</text>
<text x="72.1" y="73">PA11</text>
<text x="72.1" y="74.7">PA12</text>
<text x="72.1" y="76.4">PA13</text>
<text x="97.2" y="73">PA27</text>
<text x="97.2" y="76.4">PA29</text>
<text x="97.2" y="74.7">PA28</text>
<text x="125.7" y="73">PC17</text>
<text x="125.7" y="74.7">PC18</text>
<text x="125.7" y="76.4">PC19</text>
<text x="147.5" y="73">PC27</text>
<text x="147.5" y="76.4">PC29</text>
<text x="147.5" y="74.7">PC28</text>
<text x="72.1" y="78.1">PA14</text>
<text x="72.1" y="79.7">PA15</text>
<text x="97.2" y="78.1">PA30</text>
<text x="97.2" y="79.7">PA31</text>
<text x="125.7" y="78.1">PC20</text>
<text x="125.7" y="79.7">PC21</text>
<text x="147.5" y="78.1">PC30</text>
<text x="147.5" y="79.7">PC31</text>
<text x="253.7" y="83.8">NRST</text>
<text x="261.2" y="83.8">{3,4}</text>
<text x="45" y="95.6">{3,4}</text>
<text x="51.5" y="95.6">PC[0..31]</text>
<text x="243.8" y="91.5">PA15</text>
<text x="243.8" y="99.8">PA16</text>
<text x="43.6" y="120">PC23</text>
<text x="88.8" y="120">PC24</text>
<text x="43.6" y="123.3">PA31</text>
<text x="43.6" y="125">PA12</text>
<text x="43.6" y="121.6">PC25</text>
<text x="88.8" y="123.3">PA13</text>
<text x="88.8" y="125">PA14</text>
<text x="88.8" y="121.6">PC26</text>
<text x="149.2" y="131.7">PC1</text>
<text x="209.5" y="131.7">PC9</text>
<text x="149.2" y="138.4">PC0</text>
<text x="209.5" y="138.4">PC8</text>
<text x="149.2" y="145.1">PC3</text>
<text x="149.2" y="151.8">PC2</text>
<text x="209.5" y="150.1">PC11</text>
<text x="36.9" y="158.5">PA1</text>
<text x="149.2" y="158.5">PC5</text>
<text x="209.5" y="156.8">PC10</text>
<text x="149.2" y="165.2">PC4</text>
</g>
<g font-size="1.4" fill="#000080">
<text x="217.1" y="32.2">R42</text>
<text x="217.1" y="33.7">470R</text>
<text x="229.4" y="34.4">D1</text>
<text x="237.7" y="34.4">Blue-led</text>
<text x="83.5" y="40.4">JP8</text>
<text x="135.5" y="40.4">JP9</text>
<text x="217.1" y="40.6">R43</text>
<text x="217.1" y="42.1">470R</text>
<text x="229.4" y="42.8">D2</text>
<text x="237.7" y="42.8">Green-led</text>
<text x="83.5" y="49.5">J5</text>
<text x="135.5" y="49.5">J6</text>
<text x="217.1" y="49">R44</text>
<text x="217.1" y="50.5">470R</text>
<text x="229.4" y="51.2">D3</text>
<text x="237.7" y="51.2">Amber-led</text>
<text x="228" y="57.8">R45</text>
<text x="236.1" y="57.8">100K</text>
<text x="195.8" y="64.5">IRLML2502</text>
<text x="200.8" y="62.9">Q1</text>
<text x="217.1" y="64">R46</text>
<text x="217.1" y="65.5">470R</text>
<text x="229.4" y="66.2">D4</text>
<text x="237.7" y="66.2">Red-led</text>
<text x="217.6" y="79.7">BP1</text>
<text x="217.6" y="88.1">BP2</text>
<text x="217.6" y="96.4">BP3</text>
<text x="48.6" y="119.9">R47</text>
<text x="56.6" y="119.9">0R</text>
<text x="65" y="118.2">J7</text>
<text x="75.4" y="119.9">R49</text>
<text x="83.5" y="119.9">0R</text>
<text x="48.6" y="121.6">R48</text>
<text x="48.6" y="124.9">R51</text>
<text x="56.6" y="121.6">0R</text>
<text x="56.6" y="124.9">10R</text>
<text x="75.4" y="124.9">R52</text>
<text x="75.4" y="121.6">R50</text>
<text x="83.5" y="124.9">0R</text>
<text x="83.5" y="121.6">0R</text>
<text x="185.8" y="121.6">S1</text>
<text x="185.8" y="123.2">DNP</text>
<text x="246.1" y="124.9">K1</text>
<text x="80.1" y="130">C43</text>
<text x="80.1" y="131.6">18pF</text>
<text x="86.9" y="130">C44</text>
<text x="86.9" y="131.6">2.2nF</text>
<text x="93.6" y="130">C45</text>
<text x="93.6" y="131.6">2.2uF</text>
<text x="162.6" y="131.6">R53</text>
<text x="170.7" y="131.6">1K</text>
<text x="222.9" y="131.6">R54</text>
<text x="231" y="131.6">1K</text>
<text x="246.1" y="126.6">DNP</text>
<text x="160.6" y="135">C46</text>
<text x="160.6" y="136.7">22nF</text>
<text x="221" y="135">C47</text>
<text x="221" y="136.7">22nF</text>
<text x="246.1" y="143.4">K2</text>
<text x="160.6" y="148.4">C48</text>
<text x="162.6" y="145">R55</text>
<text x="170.7" y="145">1K</text>
<text x="246.1" y="145">DNP</text>
<text x="78" y="153.6">B2</text>
<text x="78" y="155.3">BN03K314S300R</text>
<text x="160.6" y="150">22nF</text>
<text x="221" y="153.4">C49</text>
<text x="221" y="155.1">22nF</text>
<text x="222.9" y="150">R56</text>
<text x="231" y="150">1K</text>
<text x="44.3" y="161.8">R58</text>
<text x="90.2" y="161.8">D5</text>
<text x="105.2" y="158.4">MN9</text>
<text x="105.2" y="160.1">SMD-050020F-03640</text>
<text x="160.6" y="161.8">C50</text>
<text x="162.6" y="158.4">R57</text>
<text x="170.7" y="158.4">1K</text>
<text x="44.3" y="163.8">10K</text>
<text x="48.3" y="165.1">IRLML2502</text>
<text x="53.3" y="163.5">Q2</text>
<text x="69.6" y="164.6">R59</text>
<text x="69.6" y="166.1">22R</text>
<text x="160.6" y="163.5">22nF</text>
</g>
<g font-size="1.3">
<text x="243.2" y="191.5">REV</text>
<text x="247.4" y="189.8">INIT EDIT</text>
<text x="248.1" y="191.5">MODIF.</text>
<text x="256.1" y="191.5">DES.</text>
<text x="262.7" y="191.5">DATE</text>
<text x="269.4" y="191.5">VER.</text>
<text x="275.8" y="191.5">DATE</text>
<text x="243.4" y="193.7">SCALE</text>
<text x="269.6" y="193.7">REV.</text>
<text x="275.4" y="193.7">SHEET</text>
</g>
<g font-size="1.2">
<text x="35.4" y="7.5">5</text>
<text x="90.1" y="7.5">4</text>
<text x="144.9" y="7.5">3</text>
<text x="199.6" y="7.5">2</text>
<text x="254.3" y="7.5">1</text>
<text x="6.8" y="33.1">D</text>
<text x="282.2" y="33.1">D</text>
<text x="6.8" y="81.2">C</text>
<text x="282.2" y="81.2">C</text>
<text x="6.8" y="129.4">B</text>
<text x="282.2" y="129.4">B</text>
<text x="6.8" y="177.6">A</text>
<text x="282.2" y="177.6">A</text>
<text x="35.4" y="201.9">5</text>
<text x="90.1" y="201.9">4</text>
<text x="144.9" y="201.9">3</text>
<text x="199.6" y="201.9">2</text>
<text x="254.3" y="201.9">1</text>
</g>
<g font-size=".8">
<text x="224.8" y="199.8">This agreement iiisss our property. Reproduction and publication without our written authorization shall expose offender to lllegal proceedings.</text>
<text x="224.8" y="199.8">This agreement</text>
<text x="229.7" y="199.8">our property. Reproduction and publication without our written authorization shall expose offender to egal proceedings.</text>
</g>
</svg>
